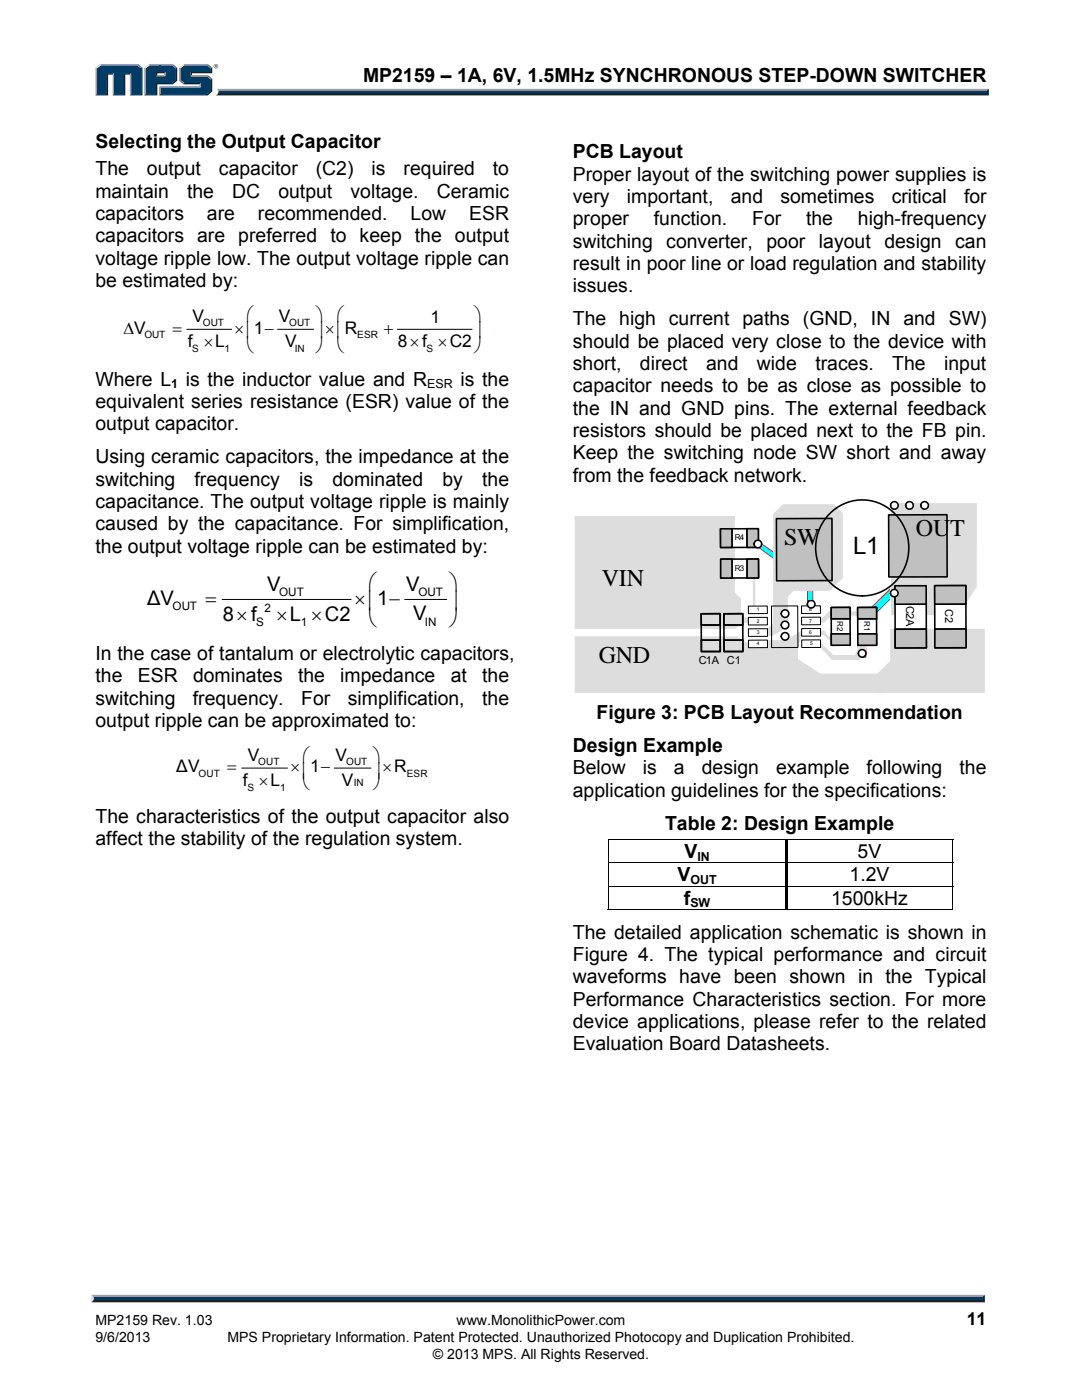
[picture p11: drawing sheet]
<svg xmlns="http://www.w3.org/2000/svg" width="216mm" height="279mm" viewBox="0 0 216 279" stroke-linecap="round" stroke-linejoin="round" font-family="sans-serif">
<path d="M43.4 17.7h153.9l-.4 .7h-153.3z" fill="#94a0b9"/>
<path d="M43.6 18.4h153.3l.4 .6h-154.3l.4-.2z" fill="#231f20"/>
<path d="M196.9 18.1l.4-.4v1.3l-.4-.4z" fill="#001339"/>
<path d="M43.6 18.1h153.3v.5h-153.4z" fill="#003b63"/>
<path d="M43.4 17.7l.2 .5a.79 .79 0 0 1-.6 .8h.1a1.24 1.24 0 0 0 .3-1.3z" fill="#dcddde"/>
<path d="M31.1 15.2l.3-.2h1.3l.3 .2z" fill="#94a0b9"/>
<g fill="#003b63">
<path d="M19.3 13.6l.8-.6h7.2l.9 .6v5.2h-2v-4.2h-1.5v4.2h-2v-4.2h-1.4v4.2h-2z"/>
<path d="M29.1 13.6l.8-.6h2.1v1.4h-.9v.8h1.9v-.8h-1.2v-1.4h2.5l.8 .6v2.3l-.8 .7h-3.2v2.2h-2z"/>
<path d="M32 17.5h8v-.9h-3.2l-.8-.7v-2.3l.8-.6h4.5l.8 .6v.8h-4.1v.8h3.3l.8 .7v2.2l-.8 .7h-9.3z"/>
</g>
<path d="M36.6 12.9h4.8" fill="none" stroke="#94a0b9" stroke-width=".27"/>
<path d="M35.7 13.5l.9-.7 .2 .2-.8 .6z" fill="#dcddde"/>
<path d="M35.9 13.5v2.6" fill="none" stroke="#94a0b9" stroke-width=".27"/>
<path d="M35.7 16.1l.3-.2 .8 .7-.2 .2z" fill="#547194"/>
<path d="M36.6 16.7h3.4" fill="none" stroke="#001339" stroke-width=".27"/>
<g fill="#94a0b9">
<path d="M31.8 17.2h8v-.4l.2-.2v.9h-8z"/>
<path d="M31.8 17.2l.2 .3v1.3l-.2 .2z"/>
</g>
<path d="M38 14.4h4.1v-.8l.3-.1v1.1h-4.1v.4l-.3 .2z" fill="#001339"/>
<path d="M38 15.1h3.4" fill="none" stroke="#94a0b9" stroke-width=".27"/>
<path d="M41.4 15l1 .7-.3 .2-.8-.7z" fill="#547194"/>
<g fill="#001339">
<path d="M31.8 19l.2-.2h9.3l.8-.7v-2.2l.3-.2v2.5l-1 .8z"/>
<path d="M31.1 16.6h3.2l.8-.7v-2.3l.3-.1v2.6l-.9 .7h-3.1v2.2h-2.6l.3-.2h2z"/>
</g>
<path d="M34.5 12.8l.9 .7-.3 .1-.8-.6z" fill="#547194"/>
<path d="M29.7 12.9h4.8" fill="none" stroke="#94a0b9" stroke-width=".27"/>
<path d="M28.8 13.5l.9-.7 .2 .2-.8 .6z" fill="#dcddde"/>
<path d="M28.9 13.5v5.5" fill="none" stroke="#94a0b9" stroke-width=".27"/>
<path d="M32.7 14.6l.3-.2v.8l-.3-.2z" fill="#94a0b9"/>
<g fill="#001339">
<path d="M31.1 14.4h1.9l-.3 .2h-1.3v.4l-.3 .2z"/>
<path d="M28.2 13.6l.2-.1v5.5h-2.5l.3-.2h2z"/>
</g>
<path d="M27.5 12.8l.9 .7-.2 .1-.9-.6z" fill="#547194"/>
<path d="M19.9 12.9h7.6" fill="none" stroke="#94a0b9" stroke-width=".27"/>
<path d="M19 13.5l.9-.7 .2 .2-.8 .6z" fill="#dcddde"/>
<path d="M19.2 13.5v5.5" fill="none" stroke="#94a0b9" stroke-width=".27"/>
<path d="M21.3 14.6h1.4l-.2 .3h-.9v4.1h-2.5l.2-.2h2z" fill="#001339"/>
<path d="M22.6 14.6v4.4" fill="none" stroke="#94a0b9" stroke-width=".27"/>
<path d="M24.7 14.6h1.5l-.3 .3h-.9v4.1h-2.5l.2-.2h2z" fill="#001339"/>
<path d="M26 14.6v4.4" fill="none" stroke="#94a0b9" stroke-width=".27"/>
<path d="M41.4 12.8l1 .7-.3 .1-.8-.6z" fill="#547194"/>
<g fill="#231f20">
<path d="M18.7 259.2h177.4l.4 .7h-178.3z"/>
<path d="M42.6 13.2a.45 .45 0 0 1 .9 0 .45 .45 0 0 1-.9 0zM42.7 13.2a.4 .4 0 0 0 .8 0 .4 .4 0 0 0-.8 0zM42.9 13h.4v.5l-.2-.3-.2 .3zM43 13v.2h.2z"/>
</g>
<path d="M18.3 258.4h178.2l-.4 .8h-177.4z" fill="#94a0b9"/>
<path d="M196.5 258.4v1.5l-.4-.4v-.6z" fill="#001339"/>
<path d="M18.7 258.9h177.4v.6h-177.4z" fill="#003b63"/>
<path d="M18.2 258.4l.5 .5v.5l-.5 .5z" fill="#dcddde"/>
<path d="M37.3 65.7h8.9M55.4 65.7h7.2M79.3 65.7h14.9M44.3 119.6h25.8M80.8 119.6h8.3M48.2 153.3h9.2M66.7 153.3h7.3" fill="none" stroke="#000" stroke-width=".2"/>
<path d="M177.7 117.2l.9 1.4-5.8 5.8v6.7h-1.5l-.1-7.2 6.5-6.4z" fill-rule="evenodd" fill="#0ff"/>
<path d="M177.7 117.2l.9 1.4-5.8 5.8v6.7h-1.5l-.1-7.2 6.5-6.4z" fill="none" stroke="#f00" stroke-width=".2"/>
<g fill="#ddd">
<path d="M177.6 125.5h18.9v12.8h-21.5v-3.9l2.6-2.5z" fill-rule="evenodd"/>
<path d="M150.7 127.8h6l3.4-2 3-.1v1.1l-3.1 .1-.9 2.7h-8.4z" fill-rule="evenodd"/>
</g>
<path d="M150.4 107.4l11.8 8.3v6h-1.1v-5.2l-10.5-7.9v-1.1z" fill-rule="evenodd" fill="#0ff"/>
<path d="M150.4 107.4l11.8 8.3v6h-1.1v-5.2l-10.5-7.9v-1.1z" fill="none" stroke="#f00" stroke-width=".2"/>
<g fill="#ddd">
<path d="M154.3 102.6l2-2h10.1l1.8 1.8v13l-2.6 2.5h-7.2l-1.2 1.2 .1 6-3.3 1.9-4.4-.1-.1-1.4h3.6l1.2-1.1z" fill-rule="evenodd"/>
<path d="M146.5 123.5l1.3-.3 .8 1.1-1.8 1.1-1-.7z" fill-rule="evenodd"/>
<path d="M177.7 100.3h17.3v16.9l-3.8 5.7h-13.5z" fill-rule="evenodd"/>
</g>
<path d="M177.7 100.3h17.3v16.9l-3.8 5.7h-13.5z" fill="none" stroke="#fff" stroke-width=".2"/>
<path d="M150.1 113.8h.7v7.9h-.7z" fill="#ddd"/>
<path d="M150.1 113.8h.7v7.9h-.7zM150.1 121.7h.1" fill="none" stroke="#fff" stroke-width=".2"/>
<g fill="#ddd">
<path d="M114.7 127h32.4l1.7 1.1-.2 5.2v-4.1h10.6v2.3l4.5 2.9h12l.9 .8v3.1h-61.9z" fill-rule="evenodd"/>
<path d="M114.7 103h31.9v15.3l1.2 1.1-1 6.1h-32.1z" fill-rule="evenodd"/>
<path d="M160.6 125.7h3.9l.9 1.3h3.6v1.1l-3.6-.2-1.1-1-3.7-.1z" fill-rule="evenodd"/>
</g>
<path d="M160.6 125.7h3.9l.9 1.3h3.6v1.1l-3.6-.2-1.1-1-3.7-.1z" fill="none" stroke="#fff" stroke-width=".2"/>
<path d="M160.2 123.5h3.5l1.7-1.6h8.9v1.1h-8.4l-1.4 1.4h-3.8z" fill-rule="evenodd" fill="#ddd"/>
<path d="M160.2 123.5h3.5l1.7-1.6h8.9v1.1h-8.4l-1.4 1.4h-3.8z" fill="none" stroke="#fff" stroke-width=".2"/>
<path d="M160.3 128h3.4l2.6 2.6h4.2l1.5-2.8h1.5l-1.9 4h-5.6l-2.6-2.7h-3.1z" fill-rule="evenodd" fill="#ddd"/>
<path d="M160.3 128h3.4l2.6 2.6h4.2l1.5-2.8h1.5l-1.9 4h-5.6l-2.6-2.7h-3.1z" fill="none" stroke="#fff" stroke-width=".2"/>
<g fill="#ddd">
<path d="M132.8 119.4h15v3.1l.8 .8 4.4-.1 .1 1.1h-4.5l-.6-.6h-15.2z" fill-rule="evenodd"/>
<path d="M132 128.8h15.9l.7-.7h4.4l-.1 1.1h-3.4l-.5 .8-.4 4.5h-16.6z" fill-rule="evenodd"/>
</g>
<path d="M159.9 120.9h3.8v1.5h-3.8z" fill-rule="evenodd" fill="#fff"/>
<path d="M159.9 120.9h3.8v1.5h-3.8z" fill="none" stroke="#000" stroke-width=".2"/>
<path d="M159.9 123.2h3.8v1.5h-3.7z" fill-rule="evenodd" fill="#fff"/>
<path d="M159.9 123.2h3.8v1.5h-3.7z" fill="none" stroke="#000" stroke-width=".2"/>
<path d="M160 125.5l3.7-.1v1.6h-3.7z" fill-rule="evenodd" fill="#fff"/>
<path d="M160 125.5l3.7-.1v1.6h-3.7z" fill="none" stroke="#000" stroke-width=".2"/>
<path d="M160 127.7h3.7v1.5h-3.7z" fill-rule="evenodd" fill="#fff"/>
<path d="M160 127.7h3.7v1.5h-3.7z" fill="none" stroke="#000" stroke-width=".2"/>
<path d="M149.3 121l3.8-.1v1.5l-3.8 .1z" fill-rule="evenodd" fill="#fff"/>
<path d="M149.3 121l3.8-.1v1.5l-3.8 .1z" fill="none" stroke="#000" stroke-width=".2"/>
<path d="M149.3 123.2h3.8v1.5h-3.8z" fill-rule="evenodd" fill="#fff"/>
<path d="M149.3 123.2h3.8v1.5h-3.8z" fill="none" stroke="#000" stroke-width=".2"/>
<path d="M149.3 125.5h3.8v1.5h-3.7z" fill-rule="evenodd" fill="#fff"/>
<path d="M149.3 125.5h3.8v1.5h-3.7z" fill="none" stroke="#000" stroke-width=".2"/>
<path d="M149.4 127.8l3.7-.1v1.5l-3.7 .1z" fill-rule="evenodd" fill="#fff"/>
<path d="M149.4 127.8l3.7-.1v1.5l-3.7 .1z" fill="none" stroke="#000" stroke-width=".2"/>
<path d="M143.8 111.6h7.5l.1 3.7-7.6 .1z" fill-rule="evenodd" fill="#fff"/>
<path d="M143.8 111.6h7.5l.1 3.7-7.6 .1zM146.1 111.6v3.8M149.1 111.6v3.8" fill="none" stroke="#000" stroke-width=".32"/>
<path d="M149.1 111.6h2.2l.1 3.7-2.3 .1z" fill-rule="evenodd" fill="#c0c0c0"/>
<path d="M149.1 111.6h2.2l.1 3.7-2.3 .1z" fill="none" stroke="#000" stroke-width=".32"/>
<path d="M143.8 111.6h2.3v3.8h-2.3z" fill-rule="evenodd" fill="#c0c0c0"/>
<path d="M143.8 111.6h2.3v3.8h-2.3z" fill="none" stroke="#000" stroke-width=".32"/>
<path d="M143.8 105.5h7.5v3.7l-7.5 .1z" fill-rule="evenodd" fill="#fff"/>
<path d="M143.8 105.5h7.5v3.7l-7.5 .1zM146 105.5v3.7M149.1 105.5v3.7" fill="none" stroke="#000" stroke-width=".32"/>
<path d="M149.1 105.5h2.2v3.7h-2.2z" fill-rule="evenodd" fill="#c0c0c0"/>
<path d="M149.1 105.5h2.2v3.7h-2.2z" fill="none" stroke="#000" stroke-width=".32"/>
<path d="M143.8 105.5h2.2v3.7l-2.2 .1z" fill-rule="evenodd" fill="#c0c0c0"/>
<path d="M143.8 105.5h2.2v3.7l-2.2 .1z" fill="none" stroke="#000" stroke-width=".32"/>
<path d="M171.1 121.2h3.8v7.6h-3.7z" fill-rule="evenodd" fill="#fff"/>
<path d="M171.1 121.2h3.8v7.6h-3.7zM171.2 123.5h3.7M171.2 126.5h3.7" fill="none" stroke="#000" stroke-width=".32"/>
<path d="M171.1 121.2h3.8v2.3h-3.7z" fill-rule="evenodd" fill="#c0c0c0"/>
<path d="M171.1 121.2h3.8v2.3h-3.7z" fill="none" stroke="#000" stroke-width=".32"/>
<path d="M171.2 126.5h3.7v2.3h-3.7z" fill-rule="evenodd" fill="#c0c0c0"/>
<path d="M171.2 126.5h3.7v2.3h-3.7z" fill="none" stroke="#000" stroke-width=".32"/>
<path d="M165.9 121.2h3.7l.1 7.6h-3.8z" fill-rule="evenodd" fill="#fff"/>
<path d="M165.9 121.2h3.7l.1 7.6h-3.8zM165.9 123.5h3.7M165.9 126.5h3.8" fill="none" stroke="#000" stroke-width=".32"/>
<path d="M165.9 121.2h3.7v2.3h-3.7z" fill-rule="evenodd" fill="#c0c0c0"/>
<path d="M165.9 121.2h3.7v2.3h-3.7z" fill="none" stroke="#000" stroke-width=".32"/>
<path d="M165.9 126.5h3.8v2.3h-3.8z" fill-rule="evenodd" fill="#c0c0c0"/>
<path d="M165.9 126.5h3.8v2.3h-3.8z" fill="none" stroke="#000" stroke-width=".32"/>
<path d="M186.5 116.9h6.2l.1 12.4h-6.3z" fill-rule="evenodd" fill="#fff"/>
<path d="M186.5 116.9h6.2l.1 12.4h-6.3zM192.7 120.5l-6.2 .1M192.7 125.5l-6.2 .1" fill="none" stroke="#000" stroke-width=".32"/>
<path d="M186.5 116.9h6.2v3.6l-6.2 .1z" fill-rule="evenodd" fill="#c0c0c0"/>
<path d="M186.5 116.9h6.2v3.6l-6.2 .1z" fill="none" stroke="#000" stroke-width=".32"/>
<path d="M186.5 125.6l6.2-.1 .1 3.8h-6.3z" fill-rule="evenodd" fill="#c0c0c0"/>
<path d="M186.5 125.6l6.2-.1 .1 3.8h-6.3z" fill="none" stroke="#000" stroke-width=".32"/>
<path d="M178.6 116.9h6.2v12.4h-6.2z" fill-rule="evenodd" fill="#fff"/>
<path d="M178.6 116.9h6.2v12.4h-6.2zM184.8 120.6h-6.2M184.8 125.6h-6.2" fill="none" stroke="#000" stroke-width=".32"/>
<path d="M178.6 116.9h6.2v3.7h-6.2z" fill-rule="evenodd" fill="#c0c0c0"/>
<path d="M178.6 116.9h6.2v3.7h-6.2z" fill="none" stroke="#000" stroke-width=".32"/>
<path d="M178.6 125.6h6.2v3.7h-6.2z" fill-rule="evenodd" fill="#c0c0c0"/>
<path d="M178.6 125.6h6.2v3.7h-6.2z" fill="none" stroke="#000" stroke-width=".32"/>
<path d="M177.3 102.8l11.7-.1v12.4h-11.6z" fill-rule="evenodd" fill="#c0c0c0"/>
<path d="M177.3 102.8l11.7-.1v12.4h-11.6z" fill="none" stroke="#000" stroke-width=".32"/>
<path d="M154.9 103.5h11.1v12.4h-11z" fill-rule="evenodd" fill="#c0c0c0"/>
<path d="M154.9 103.5h11.1v12.4h-11zM165.4 102.6a9.2 9.2 0 0 1 10.2-2.2 9.2 9.2 0 0 1 5.7 8.6 9.3 9.3 0 0 1-9.3 9.9 9.3 9.3 0 0 1-9.2-10.1 9.6 9.6 0 0 1 2.6-6.2z" fill="none" stroke="#000" stroke-width=".32"/>
<path d="M153.9 120.9h5.3v8.3h-5.2z" fill="none" stroke="#000" stroke-width=".2"/>
<circle cx="184.5" cy="100.9" r=".75" fill="#fff"/>
<circle cx="184.5" cy="100.9" r=".75" fill="none" stroke="#000" stroke-width=".32"/>
<circle cx="181.5" cy="100.9" r=".76" fill="#fff"/>
<circle cx="181.5" cy="100.9" r=".76" fill="none" stroke="#000" stroke-width=".32"/>
<circle cx="178.5" cy="100.9" r=".75" fill="#fff"/>
<circle cx="178.5" cy="100.9" r=".75" fill="none" stroke="#000" stroke-width=".32"/>
<circle cx="156.6" cy="122.5" r=".76" fill="#fff"/>
<circle cx="156.6" cy="122.5" r=".76" fill="none" stroke="#000" stroke-width=".32"/>
<circle cx="156.6" cy="124.7" r=".76" fill="#fff"/>
<circle cx="156.6" cy="124.7" r=".76" fill="none" stroke="#000" stroke-width=".32"/>
<circle cx="156.6" cy="127" r=".76" fill="#fff"/>
<circle cx="156.6" cy="127" r=".76" fill="none" stroke="#000" stroke-width=".32"/>
<circle cx="172" cy="130.4" r=".76" fill="#fff"/>
<circle cx="172" cy="130.4" r=".76" fill="none" stroke="#000" stroke-width=".32"/>
<path d="M177.9 117.9a.73 .73 0 0 1 1.1 0 .73 .73 0 0 1-.2 1.1 .73 .73 0 0 1-1.1-.3v-.5z" fill-rule="evenodd" fill="#fff"/>
<path d="M177.9 117.9a.73 .73 0 0 1 1.1 0 .73 .73 0 0 1-.2 1.1 .73 .73 0 0 1-1.1-.3v-.5zM139.9 122.5h3.8v7.5h-3.7zM139.9 122.5h3.8v2.2h-3.8zM139.9 124.7h3.8M140 127.8h3.7v2.2h-3.7zM140 127.8h3.7M144.4 122.5h3.8v7.5h-3.7zM144.4 122.5h3.8v2.2h-3.8zM144.4 124.7h3.8M144.5 127.8h3.7v2.2h-3.7zM144.5 127.8h3.7" fill="none" stroke="#000" stroke-width=".32"/>
<circle cx="161.9" cy="120.6" r=".75" fill="#fff"/>
<circle cx="161.9" cy="120.6" r=".75" fill="none" stroke="#000" stroke-width=".32"/>
<circle cx="151.2" cy="108.6" r=".76" fill="#fff"/>
<circle cx="151.2" cy="108.6" r=".76" fill="none" stroke="#000" stroke-width=".32"/>
<path d="M121.3 167.5h.1v.2h-.1zM156.6 167.7h.5v4.4h-.5zM156.6 172.3h.5v4.5h-.5zM190.1 167.5h.1v.2h-.1zM156.6 176.9h.5v4.5h-.5zM190.1 181.4h.1v.2h-.1z" fill="#000"/>
<path d="M121.3 167.6h68.9M121.3 172.2h68.9M121.3 176.8h68.9M121.3 167.7v4.4M121.3 172.3v4.5M121.3 176.9v4.7M190.1 167.7v4.4M190.1 172.3v4.5M190.1 176.9v4.7M121.3 181.5h68.8" fill="none" stroke="#000" stroke-width=".2"/>
<g font-size="4.8">
<text x="182.8" y="106.9">OUT</text>
<text x="156.4" y="108.7">SW</text>
<text x="170.2" y="110.7">L1</text>
<text x="120.1" y="116.9">VIN</text>
<text x="119.5" y="132.3">GND</text>
</g>
<g font-size="4">
<text x="53.3" y="117.9">V</text>
<text x="73.5" y="117.8">⎛</text>
<text x="81.1" y="117.9">V</text>
<text x="89.7" y="117.8">⎞</text>
<text x="29.3" y="120.6">ΔV</text>
<text x="41" y="120.6">=</text>
<text x="44.4" y="123.9">8× f</text>
<text x="55.2" y="123.9">×L ×C2</text>
<text x="70.7" y="120.6">×⎜1−</text>
<text x="73.5" y="124.9">⎝</text>
<text x="82.5" y="123.8">V</text>
<text x="89.7" y="121.5">⎟</text>
<text x="89.7" y="124.9">⎠</text>
</g>
<g font-size="3.9">
<text x="72.4" y="16.3">MP2159 – 1A, 6V, 1.5MHz SYNCHRONOUS STEP-DOWN SWITCHER</text>
<text x="19" y="29.5">Selecting the Output Capacitor</text>
<text x="19" y="35">The</text>
<text x="29.3" y="35">output</text>
<text x="43.7" y="35">capacitor</text>
<text x="63" y="35">(C2)</text>
<text x="74.1" y="35">is</text>
<text x="80.5" y="35">required</text>
<text x="98.4" y="35">to</text>
<text x="114.3" y="31.6">PCB Layout</text>
<text x="19" y="39.4">maintain</text>
<text x="37.3" y="39.4">the</text>
<text x="46.3" y="39.4">DC</text>
<text x="55.5" y="39.4">output</text>
<text x="69.9" y="39.4">voltage.</text>
<text x="87.2" y="39.4">Ceramic</text>
<text x="114.3" y="36">Proper layout of the switching power supplies is</text>
<text x="114.3" y="40.5">very</text>
<text x="125.1" y="40.5">important,</text>
<text x="145.8" y="40.5">and</text>
<text x="155.7" y="40.5">sometimes</text>
<text x="177.9" y="40.5">critical</text>
<text x="192.4" y="40.5">for</text>
<text x="19" y="43.9">capacitors</text>
<text x="41.3" y="43.9">are</text>
<text x="51.5" y="43.9">recommended.</text>
<text x="81.9" y="43.9">Low</text>
<text x="93.6" y="43.9">ESR</text>
<text x="114.3" y="45">proper</text>
<text x="130.5" y="45">function.</text>
<text x="150.1" y="45">For</text>
<text x="160.8" y="45">the</text>
<text x="171.2" y="45">high-frequency</text>
<text x="19" y="48.4">capacitors are preferred to keep the output</text>
<text x="19" y="52.8">voltage ripple low. The output voltage ripple can</text>
<text x="114.3" y="49.4">switching converter,</text>
<text x="114.3" y="53.9">result in poor line or load regulation and stability</text>
<text x="152.9" y="49.4">poor layout</text>
<text x="176.5" y="49.4">design</text>
<text x="190.6" y="49.4">can</text>
<text x="19" y="57.3">be estimated by:</text>
<text x="114.3" y="58.4">issues.</text>
<text x="114.3" y="64.9">The high current paths (GND, IN and SW)</text>
<text x="114.3" y="69.4">should be placed very close to the device with</text>
<text x="19.1" y="76.9">Where L</text>
<text x="37.1" y="76.9">is the inductor value and R</text>
<text x="91.9" y="76.9">is the</text>
<text x="114.3" y="73.9">short,</text>
<text x="127.7" y="73.9">direct</text>
<text x="140.9" y="73.9">and</text>
<text x="151" y="73.9">wide</text>
<text x="162.7" y="73.9">traces.</text>
<text x="178" y="73.9">The</text>
<text x="188.4" y="73.9">input</text>
<text x="19" y="81.4">equivalent series resistance (ESR) value of the</text>
<text x="114.3" y="78.3">capacitor needs to be as close as possible to</text>
<text x="114.3" y="82.8">the IN and GND pins. The external feedback</text>
<text x="19" y="85.9">output capacitor.</text>
<text x="114.3" y="87.2">resistors should be placed next to the FB pin.</text>
<text x="19" y="92.4">Using ceramic capacitors, the impedance at the</text>
<text x="114.3" y="91.7">Keep the switching node SW short and away</text>
<text x="19" y="96.9">switching</text>
<text x="19" y="101.4">capacitance. The output voltage ripple is mainly</text>
<text x="38.8" y="96.9">frequency</text>
<text x="59.7" y="96.9">is</text>
<text x="66.3" y="96.9">dominated</text>
<text x="88.3" y="96.9">by</text>
<text x="96.2" y="96.9">the</text>
<text x="114.3" y="96.2">from the feedback network.</text>
<text x="19" y="105.8">caused by the capacitance. For simplification,</text>
<text x="19" y="110.3">the output voltage ripple can be estimated by:</text>
<text x="19.1" y="131.7">In the case of tantalum or electrolytic capacitors,</text>
<text x="19.1" y="136.2">the</text>
<text x="27.5" y="136.2">ESR</text>
<text x="38.5" y="136.2">dominates</text>
<text x="59.5" y="136.2">the</text>
<text x="67.9" y="136.2">impedance</text>
<text x="89.9" y="136.2">at</text>
<text x="96.2" y="136.2">the</text>
<text x="19.1" y="140.7">switching</text>
<text x="38.5" y="140.7">frequency.</text>
<text x="60.1" y="140.7">For</text>
<text x="69.4" y="140.7">simplification,</text>
<text x="96.2" y="140.7">the</text>
<text x="119" y="143.5">Figure 3: PCB Layout Recommendation</text>
<text x="19.1" y="145.1">output ripple can be approximated to:</text>
<text x="114.3" y="150.1">Design Example</text>
<text x="114.3" y="154.5">Below</text>
<text x="128.3" y="154.5">is</text>
<text x="134.5" y="154.5">a</text>
<text x="140" y="154.5">design</text>
<text x="154.9" y="154.5">example</text>
<text x="172.9" y="154.5">following</text>
<text x="191.5" y="154.5">the</text>
<text x="114.3" y="159">application guidelines for the specifications:</text>
<text x="19" y="164.2">The characteristics of the output capacitor also</text>
<text x="132.7" y="165.6">Table 2: Design Example</text>
<text x="19" y="168.7">affect the stability of the regulation system.</text>
<text x="136.6" y="171.3">V</text>
<text x="171.1" y="171.3">5V</text>
<text x="135.2" y="175.9">V</text>
<text x="169.5" y="175.9">1.2V</text>
<text x="136.5" y="180.6">f</text>
<text x="165.8" y="180.5">1500kHz</text>
<text x="114.3" y="187.3">The detailed application schematic is shown in</text>
<text x="114.3" y="191.8">Figure 4. The typical performance and circuit</text>
<text x="114.3" y="196.2">waveforms have been shown in the Typical</text>
<text x="114.3" y="200.7">Performance Characteristics section. For more</text>
<text x="114.3" y="205.1">device applications, please refer to the related</text>
<text x="114.3" y="209.6">Evaluation Board Datasheets.</text>
</g>
<g font-size="3.5">
<text x="38.4" y="64.2">V</text>
<text x="49.2" y="64.1">⎛</text>
<text x="55.7" y="64.2">V</text>
<text x="63.1" y="64.1">⎞</text>
<text x="67.2" y="64.1">⎛</text>
<text x="85.9" y="64.4">1</text>
<text x="94.7" y="64.1">⎞</text>
<text x="24.7" y="66.6">ΔV</text>
<text x="34.4" y="66.6">=</text>
<text x="37.5" y="69.3">f ×L</text>
<text x="46.8" y="66.6">×⎜1−</text>
<text x="49.2" y="70.2">⎝</text>
<text x="56.9" y="69.3">V</text>
<text x="63.1" y="67.3">⎟×⎜R</text>
<text x="63.1" y="70.2">⎠</text>
<text x="67.2" y="70.3">⎝</text>
<text x="76.6" y="66.6">+</text>
<text x="79.4" y="69.3">8×f ×C2</text>
<text x="94.7" y="67.3">⎟</text>
<text x="94.7" y="70.3">⎠</text>
<text x="35.2" y="154.2">ΔV</text>
<text x="45.3" y="154.2">=</text>
<text x="49.4" y="151.8">V</text>
<text x="58" y="154.2">× 1−</text>
<text x="60.4" y="152">⎛</text>
<text x="60.4" y="155.2">⎜</text>
<text x="67" y="151.8">V</text>
<text x="74.5" y="152">⎞</text>
<text x="74.5" y="155.2">⎟</text>
<text x="76.3" y="154.2">×R</text>
<text x="48.5" y="156.8">f ×L</text>
<text x="60.4" y="157.5">⎝</text>
<text x="68.2" y="156.8">V</text>
<text x="74.5" y="157.5">⎠</text>
<text x="192.9" y="264.5">11</text>
</g>
<g font-size="2.8">
<text x="19" y="267.9">9/6/2013</text>
<text x="19" y="264.5">MP2159 Rev. 1.03</text>
<text x="45.4" y="267.9">MPS Proprietary Information. Patent Protected. Unauthorized Photocopy and Duplication Prohibited.</text>
<text x="91.1" y="264.5">www.MonolithicPower.com</text>
<text x="86.4" y="271.1">© 2013 MPS. All Rights Reserved.</text>
</g>
<g font-size="2.5">
<text x="34.2" y="77.5">1</text>
<text x="85.3" y="77.5">ESR</text>
<text x="139.1" y="171.8">IN</text>
<text x="137.8" y="176.4">OUT</text>
<text x="137.8" y="181.1">SW</text>
</g>
<g font-size="2.3">
<text x="55.7" y="119">OUT</text>
<text x="83.5" y="119">OUT</text>
<text x="34.4" y="121.7">OUT</text>
<text x="51.1" y="125">S</text>
<text x="52.8" y="122.1">2</text>
<text x="60" y="125">1</text>
<text x="84.8" y="124.9">IN</text>
</g>
<g font-size="2.2">
<text x="180.8" y="121" transform="rotate(90 180.8 121)">C2A</text>
<text x="188.6" y="123.2" transform="rotate(90 188.6 123.2)">2</text>
<text x="188.6" y="121.6" transform="rotate(90 188.6 121.6)">C</text>
<text x="139.4" y="132.5">C1A C1</text>
</g>
<g font-size="2">
<text x="40.5" y="65.2">OUT</text>
<text x="57.7" y="65.2">OUT</text>
<text x="28.8" y="67.5">OUT</text>
<text x="38.4" y="70.2">S</text>
<text x="44.8" y="70.2">1</text>
<text x="58.8" y="70.2">IN</text>
<text x="71.3" y="67.5">ESR</text>
<text x="85.1" y="70.2">S</text>
<text x="39.6" y="155.1">OUT</text>
<text x="51.5" y="152.7">OUT</text>
<text x="69.1" y="152.7">OUT</text>
<text x="81.2" y="155.1">ESR</text>
<text x="49.4" y="157.8">S</text>
<text x="55.9" y="157.8">1</text>
<text x="70.6" y="156.8">IN</text>
</g>
<g font-size="1.6">
<text x="146.6" y="107.9">R4</text>
<text x="146.6" y="113.9">R3</text>
<text x="167" y="124" transform="rotate(90 167 124)">R2</text>
<text x="172.4" y="124" transform="rotate(90 172.4 124)">R1</text>
</g>
<g font-size="1">
<text x="151" y="122">1</text>
<text x="151" y="124.4">2</text>
<text x="161.4" y="122">8</text>
<text x="161.4" y="124.4">7</text>
<text x="151" y="128.8">4</text>
<text x="151" y="126.6">3</text>
<text x="161.4" y="126.6">6</text>
<text x="161.6" y="128.8">5</text>
</g>
</svg>
